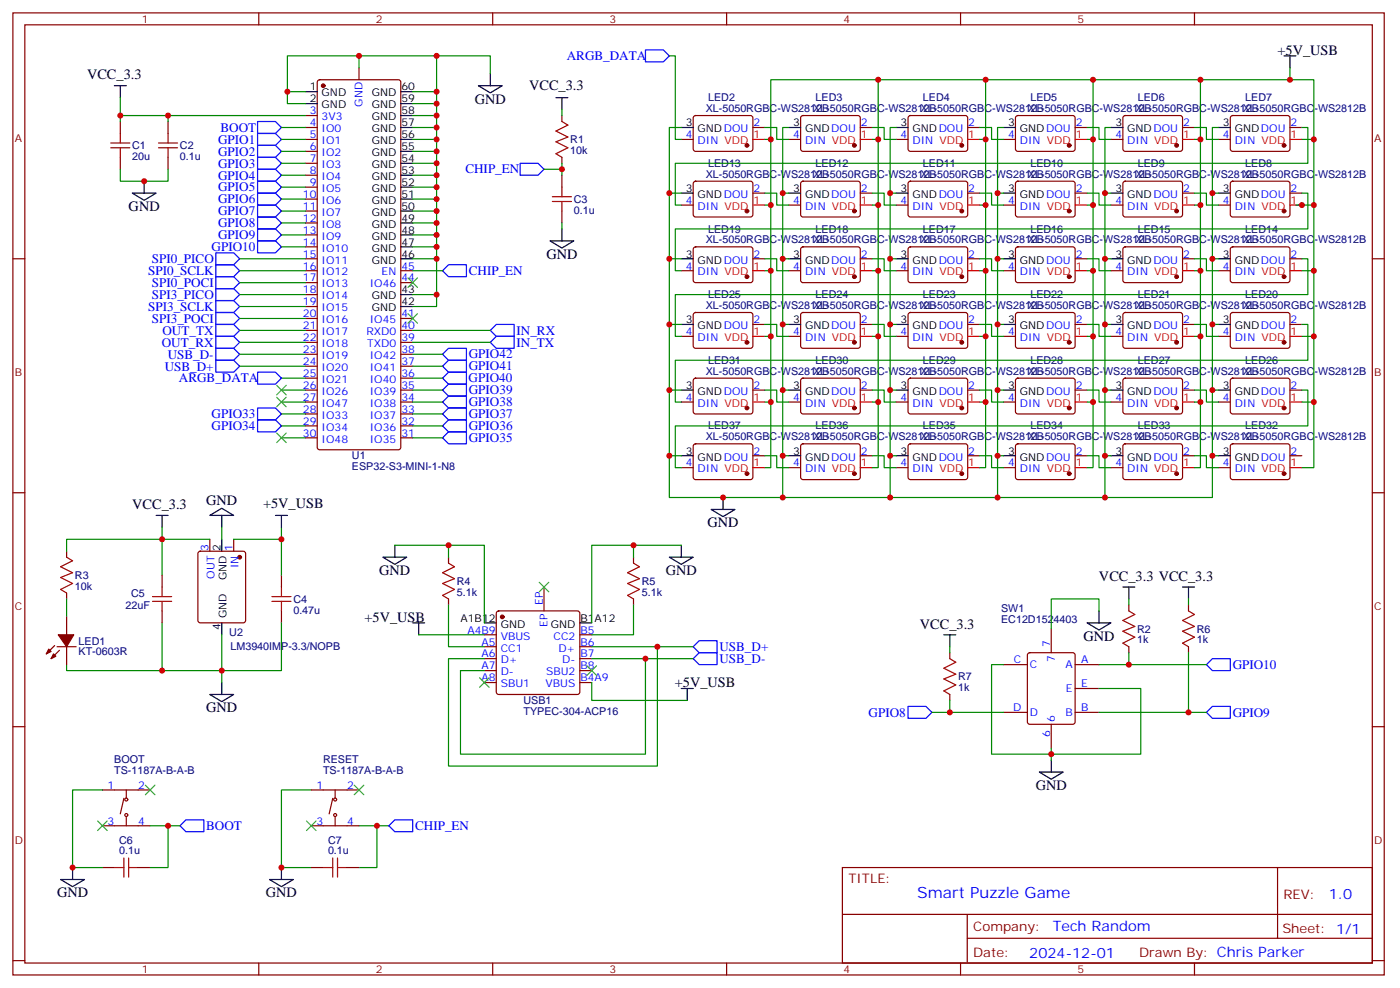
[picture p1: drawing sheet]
<svg xmlns="http://www.w3.org/2000/svg" width="414mm" height="292mm" viewBox="0 0 414 292" stroke-linecap="round" stroke-linejoin="round" font-family="sans-serif">
<g fill="none" stroke="#870000" stroke-width=".35">
<path d="M3.8 3.8h405.4v284.3h-405.4zM7.3 7.3h398.3v277.3h-398.3zM76.5 3.8v3.5M145.6 3.8v3.5M214.8 3.8v3.5M283.9 3.8v3.5M353.1 3.8v3.5M35.6 35.9v3.5M49.7 35.9v3.5M90.2 34.1h3.6M90.2 37.7h3.6M94 23.8l.5-.2h23.3l.6 .4 .1 108.2-.3 .5-.4 .2h-23.3l-.5-.2-.2-.5v-107.9z"/>
<path d="M106.1 20v3.6M166.1 34.1v1.8M205.1 34.4l.5-.3 16.5 .1 .4 .7v9.4l-.7 .4h-16.5l-.4-.7v-9.1zM222.5 37.7h3.6M236.9 34.4l.4-.3 16.6 .1 .4 .7-.1 9.4-.6 .4h-16.5l-.5-.7v-9.1zM254.3 37.7h3.5M268.6 34.4l.5-.3 16.5 .1 .4 .7v9.4l-.7 .4h-16.5l-.4-.7v-9.1zM286 37.7h3.6M300.4 34.4l.4-.3 16.6 .1 .4 .7-.1 9.4-.6 .4h-16.5l-.5-.7v-9.1zM317.8 37.7h3.5M332.1 34.4l.5-.3 16.5 .1 .4 .7v9.4l-.7 .4h-16.5l-.4-.7v-9.1zM349.5 37.7h3.6"/>
<path d="M363.9 34.4l.4-.3 16.6 .1 .4 .7-.1 9.4-.6 .4h-16.5l-.5-.7v-9.1zM381.3 37.7h3.5M35.6 46.5v3.5M49.7 46.5v3.5M90.2 41.2h3.6M90.2 44.7h3.6M90.2 48.3h3.6M90.2 51.8h3.6M90.2 55.3h3.6M90.2 58.8h3.6M166.1 46.5v1.8M166.1 51.8v3.5"/>
<path d="M201.4 41.2h3.5M205.1 53.8l.5-.2h16.5l.4 .7v9.4l-.7 .4h-16.5l-.4-.7v-9.1zM222.5 57.1h3.6M233.1 41.2h3.5M236.9 53.8l.4-.2h16.6l.4 .7-.1 9.4-.6 .4h-16.5l-.5-.7v-9.1zM254.3 57.1h3.5M264.9 41.2h3.5M268.6 53.8l.5-.2h16.5l.4 .7v9.4l-.7 .4h-16.5l-.4-.7v-9.1zM286 57.1h3.6M296.6 41.2h3.5M300.4 53.8l.4-.2h16.6l.4 .7-.1 9.4-.6 .4h-16.5l-.5-.7v-9.1zM317.8 57.1h3.5"/>
<path d="M328.4 41.2h3.5M332.1 53.8l.5-.2h16.5l.4 .7v9.4l-.7 .4h-16.5l-.4-.7v-9.1zM349.5 57.1h3.6M360.1 41.2h3.5M363.9 53.8l.4-.2h16.6l.4 .7-.1 9.4-.6 .4h-16.5l-.5-.7v-9.1zM381.3 57.1h3.5M3.8 76.5h3.5M90.2 76.5h3.6M90.2 62.4h3.6M90.2 65.9h3.6M90.2 69.4h3.6M90.2 73h3.6"/>
<path d="M166.1 62.4v3.5M201.4 60.6h3.5M205.1 73.2l.5-.2h16.5l.4 .7v9.4l-.7 .4h-16.5l-.4-.7v-9.1zM222.5 76.5h3.6M233.1 60.6h3.5M236.9 73.2l.4-.2h16.6l.4 .7-.1 9.4-.6 .4h-16.5l-.5-.7v-9.1zM254.3 76.5h3.5M264.9 60.6h3.5M268.6 73.2l.5-.2h16.5l.4 .7v9.4l-.7 .4h-16.5l-.4-.7v-9.1zM286 76.5h3.6M296.6 60.6h3.5M300.4 73.2l.4-.2h16.6l.4 .7-.1 9.4-.6 .4h-16.5l-.5-.7v-9.1z"/>
<path d="M317.8 76.5h3.5M328.4 60.6h3.5M332.1 73.2l.5-.2h16.5l.4 .7v9.4l-.7 .4h-16.5l-.4-.7v-9.1zM349.5 76.5h3.6M360.1 60.6h3.5M363.9 73.2l.4-.2h16.6l.4 .7-.1 9.4-.6 .4h-16.5l-.5-.7v-9.1zM381.3 76.5h3.5M405.6 76.5h3.6M90.2 80h3.6M90.2 83.5h3.6M90.2 87.1h3.6M90.2 90.6h3.6"/>
<path d="M90.2 94.1h3.6M90.2 97.6h3.6M118.5 80h3.5M118.5 83.5h3.5M118.5 94.1h3.5M118.5 97.6h3.5M201.4 80h3.5M201.4 99.4h3.5M205.1 92.6l.5-.2h16.5l.4 .7v9.4l-.7 .4h-16.5l-.4-.7v-9.1zM222.5 95.9h3.6M233.1 80h3.5M233.1 99.4h3.5"/>
<path d="M236.9 92.6l.4-.2h16.6l.4 .7-.1 9.4-.6 .4h-16.5l-.5-.7v-9.1zM254.3 95.9h3.5M264.9 80h3.5M264.9 99.4h3.5M268.6 92.6l.5-.2h16.5l.4 .7v9.4l-.7 .4h-16.5l-.4-.7v-9.1zM286 95.9h3.6M296.6 80h3.5M296.6 99.4h3.5M300.4 92.6l.4-.2h16.6l.4 .7-.1 9.4-.6 .4h-16.5l-.5-.7v-9.1zM317.8 95.9h3.5M328.4 80h3.5M328.4 99.4h3.5"/>
<path d="M332.1 92.6l.5-.2h16.5l.4 .7v9.4l-.7 .4h-16.5l-.4-.7v-9.1zM349.5 95.9h3.6M360.1 80h3.5M360.1 99.4h3.5M363.9 92.6l.4-.2h16.6l.4 .7-.1 9.4-.6 .4h-16.5l-.5-.7v-9.1zM381.3 95.9h3.5M90.2 101.2h3.6M90.2 104.7h3.6M90.2 108.2h3.6M90.2 111.8h3.6M90.2 115.3h3.6M90.2 118.8h3.6"/>
<path d="M118.5 101.2h3.5M118.5 104.7h3.5M118.5 108.2h3.5M118.5 111.8h3.5M118.5 115.3h3.5M118.5 118.8h3.5M201.4 118.8h3.5M205.1 112l.5-.2h16.5l.4 .7v9.4l-.7 .4h-16.5l-.4-.7v-9.1zM222.5 115.3h3.6M233.1 118.8h3.5M236.9 112l.4-.2h16.6l.4 .7-.1 9.4-.6 .4h-16.5l-.5-.7v-9.1zM254.3 115.3h3.5"/>
<path d="M264.9 118.8h3.5M268.6 112l.5-.2h16.5l.4 .7v9.4l-.7 .4h-16.5l-.4-.7v-9.1zM286 115.3h3.6M296.6 118.8h3.5M300.4 112l.4-.2h16.6l.4 .7-.1 9.4-.6 .4h-16.5l-.5-.7v-9.1zM317.8 115.3h3.5M328.4 118.8h3.5M332.1 112l.5-.2h16.5l.4 .7v9.4l-.7 .4h-16.5l-.4-.7v-9.1zM349.5 115.3h3.6M360.1 118.8h3.5M363.9 112l.4-.2h16.6l.4 .7-.1 9.4-.6 .4h-16.5l-.5-.7v-9.1zM381.3 115.3h3.5"/>
<path d="M90.2 122.3h3.6M90.2 125.9h3.6M90.2 129.4h3.6M118.5 122.3h3.5M118.5 125.9h3.5M118.5 129.4h3.5M201.4 138.2h3.5M205.1 131.4l.5-.2h16.5l.4 .7v9.4l-.7 .4h-16.5l-.4-.7v-9.1zM222.5 134.7h3.6M233.1 138.2h3.5M236.9 131.4l.4-.2h16.6l.4 .7-.1 9.4-.6 .4h-16.5l-.5-.7v-9.1zM254.3 134.7h3.5"/>
<path d="M264.9 138.2h3.5M268.6 131.4l.5-.2h16.5l.4 .7v9.4l-.7 .4h-16.5l-.4-.7v-9.1zM286 134.7h3.6M296.6 138.2h3.5M300.4 131.4l.4-.2h16.6l.4 .7-.1 9.4-.6 .4h-16.5l-.5-.7v-9.1zM317.8 134.7h3.5M328.4 138.2h3.5M332.1 131.4l.5-.2h16.5l.4 .7v9.4l-.7 .4h-16.5l-.4-.7v-9.1zM349.5 134.7h3.6M360.1 138.2h3.5M363.9 131.4l.4-.2h16.6l.4 .7-.1 9.4-.6 .4h-16.5l-.5-.7v-9.1zM381.3 134.7h3.5"/>
<path d="M3.8 145.6h3.5M62 159.4v3.5M69.1 159.4v3.5M405.6 145.6h3.6M19.7 162.9v1.8M19.7 175.3v1.7M47.9 170v3.5M58.7 163.1l.5-.2h12.7l.6 .4 .1 20.1-.5 .6-12.9 .1-.7-.5v-20zM83.2 170v3.5M132.6 164.7v1.7M132.6 177v1.8M160.8 173.5v7.1"/>
<path d="M187.3 164.7v1.7M187.3 177v1.8M333.7 178.8v1.8M351.3 178.8v1.8M16.2 190.8l-2.5 2.5M16.9 191.1h5.6M17.6 192.2l-2.5 2.5M19.7 182.3v5.3M19.7 191.1v5.3M47.9 180.6v3.5M83.2 180.6v3.5M143.2 187.6h3.5"/>
<path d="M143.2 191.1h3.5M143.2 194.7h3.5M143.2 198.2h3.5M146.9 180.8l.5-.2h23.3l.5 .2 .2 .5v23.2l-.3 .5-.4 .2h-23.3l-.5-.2-.2-.5v-23.2zM171.4 187.6h3.5M171.4 191.1h3.5M171.4 194.7h3.5M171.4 198.2h3.5M280.7 192.9v1.8M296.6 196.4h7.1M303.9 193.1l.5-.2h12.7l.6 .4 .1 20.1-.5 .6-12.9 .1-.7-.5v-20zM310.7 185.8v7.1"/>
<path d="M317.8 196.4h7M333.7 191.1v1.8M351.3 191.1v1.8M3.8 214.8h3.5M143.2 201.7h3.5M171.4 201.7h3.5M280.7 205.2v1.8M296.6 210.5h7.1M310.7 214.1v7M317.8 210.5h7M317.8 203.5h7M405.6 214.8h3.6"/>
<path d="M30.3 233.5h14.1M36.6 235.9l-1 4.6M37.3 233.5v2.4M92 233.5h14.1M98.4 235.9l-1.1 4.6M99.1 233.5v2.4M30.3 244.1h14.1M30.3 256.4h3.5M37.3 241.6v2.5M40.9 256.4h3.5M92 244.1h14.1M92 256.4h3.5"/>
<path d="M99.1 241.6v2.5M102.6 256.4h3.5M249 256.4h156.6v28.2h-156.6zM377.6 256.4v20.9M249 270.2h156.5M285.9 277.3h119.6M285.9 270.2v14.2M3.8 283.9h3.5M76.5 284.6v3.5M145.6 284.6v3.5M214.8 284.6v3.5M283.9 284.6v3.5"/>
<path d="M353.1 284.6v3.5M405.6 283.9h3.6"/>
<circle cx="37.3" cy="236.3" r=".44"/>
<circle cx="99.1" cy="236.3" r=".44"/>
<circle cx="37.3" cy="240.9" r=".44"/>
<circle cx="99.1" cy="240.9" r=".44"/>
</g>
<g fill="#870000" stroke="#870000" stroke-width=".35">
<path d="M15.8 193.3l.7 .7-1.4 .7z"/>
<path d="M14.4 191.8l.7 .7-1.4 .8z"/>
<path d="M17.2 187.6h4.6l-2.1 3.5z"/>
<circle cx="95.5" cy="25.3" r=".53"/>
<circle cx="70.8" cy="164.7" r=".53"/>
<circle cx="148.4" cy="182.3" r=".53"/>
<circle cx="220.8" cy="43" r=".53"/>
<circle cx="252.5" cy="43" r=".53"/>
<circle cx="284.3" cy="43" r=".53"/>
<circle cx="316" cy="43" r=".53"/>
<circle cx="347.8" cy="43" r=".53"/>
<circle cx="379.5" cy="43" r=".53"/>
<circle cx="379.5" cy="62.4" r=".53"/>
<circle cx="347.8" cy="62.4" r=".53"/>
<circle cx="316" cy="62.4" r=".53"/>
<circle cx="284.3" cy="62.4" r=".53"/>
<circle cx="252.5" cy="62.4" r=".53"/>
<circle cx="220.8" cy="62.4" r=".53"/>
<circle cx="379.5" cy="81.8" r=".53"/>
<circle cx="347.8" cy="81.8" r=".53"/>
<circle cx="316" cy="81.8" r=".53"/>
<circle cx="284.3" cy="81.8" r=".53"/>
<circle cx="252.5" cy="81.8" r=".53"/>
<circle cx="220.8" cy="81.8" r=".53"/>
<circle cx="379.5" cy="101.2" r=".53"/>
<circle cx="347.8" cy="101.2" r=".53"/>
<circle cx="316" cy="101.2" r=".53"/>
<circle cx="284.3" cy="101.2" r=".53"/>
<circle cx="252.5" cy="101.2" r=".53"/>
<circle cx="220.8" cy="101.2" r=".53"/>
<circle cx="379.5" cy="120.6" r=".53"/>
<circle cx="347.8" cy="120.6" r=".53"/>
<circle cx="316" cy="120.6" r=".53"/>
<circle cx="284.3" cy="120.6" r=".53"/>
<circle cx="252.5" cy="120.6" r=".53"/>
<circle cx="220.8" cy="120.6" r=".53"/>
<circle cx="379.5" cy="140" r=".53"/>
<circle cx="347.8" cy="140" r=".53"/>
<circle cx="316" cy="140" r=".53"/>
<circle cx="284.3" cy="140" r=".53"/>
<circle cx="252.5" cy="140" r=".53"/>
<circle cx="220.8" cy="140" r=".53"/>
</g>
<g fill="none" stroke="#000" stroke-width=".35">
<path d="M379.5 16.5h3.5M381.3 16.5v3.5M33.8 25.3h3.5M35.6 25.3v3.6M90.2 27.1h3.6M90.2 30.6h3.6M118.5 27.1h3.5M118.5 30.6h3.5M118.5 37.7h3.5M118.5 34.1h3.5M141.4 25.3h7l-3.5 2.1zM144.9 21.8v3.5"/>
<path d="M164.3 28.9h3.6M166.1 28.9v3.5M201.4 37.7h3.5M233.1 37.7h3.5M264.9 37.7h3.5M296.6 37.7h3.5M328.4 37.7h3.5M360.1 37.7h3.5M39.1 57.1h7l-3.5 2.1zM42.6 53.6v3.5M118.5 58.8h3.5M118.5 55.3h3.5"/>
<path d="M118.5 51.8h3.5M118.5 48.3h3.5M118.5 44.7h3.5M118.5 41.2h3.5M201.4 57.1h3.5M233.1 57.1h3.5M264.9 57.1h3.5M296.6 57.1h3.5M328.4 57.1h3.5M360.1 57.1h3.5M118.5 76.5h3.5M118.5 73h3.5"/>
<path d="M118.5 69.4h3.5M118.5 65.9h3.5M118.5 62.4h3.5M162.6 71.2h7l-3.5 2.1zM166.1 67.7v3.5M201.4 76.5h3.5M233.1 76.5h3.5M264.9 76.5h3.5M296.6 76.5h3.5M328.4 76.5h3.5M360.1 76.5h3.5M118.5 90.6h3.5"/>
<path d="M118.5 87.1h3.5M201.4 95.9h3.5M233.1 95.9h3.5M264.9 95.9h3.5M296.6 95.9h3.5M328.4 95.9h3.5M360.1 95.9h3.5M201.4 115.3h3.5M233.1 115.3h3.5M264.9 115.3h3.5M296.6 115.3h3.5M328.4 115.3h3.5"/>
<path d="M360.1 115.3h3.5M201.4 134.7h3.5M233.1 134.7h3.5M264.9 134.7h3.5M296.6 134.7h3.5M328.4 134.7h3.5M360.1 134.7h3.5M46.1 152.3h3.6M47.9 152.3v3.6M62 152.3l3.5-2.1 3.6 2.1zM65.5 152.3v3.6M65.5 159.4v3.5"/>
<path d="M81.4 152.3h3.5M83.2 152.3v3.6M210.2 150.6h7l-3.5 2.1zM213.7 147v3.6M113.2 164.7h7l-3.5 2.1zM116.7 161.1v3.6M197.8 164.7h7.1l-3.5 2.1zM201.4 161.1v3.6M331.9 173.5h3.5M333.7 173.5v3.5M349.5 173.5h3.6M351.3 173.5v3.5"/>
<path d="M65.5 184.1v3.5M122 184.1h3.5M123.8 184.1v3.5M143.2 184.1h3.5M171.4 184.1h3.5M279 187.6h3.5M280.7 187.6v3.5M321.3 184.1h7.1l-3.6 2.1zM324.8 180.6v3.5M62 205.2h7.1l-3.6 2.2zM65.5 201.7v3.5M201.4 203.5h3.5"/>
<path d="M203.1 203.5v3.5M307.2 228.2h7.1l-3.6 2.1zM310.7 224.6v3.6M17.9 259.9h7.1l-3.6 2.1zM21.4 256.4v3.5M79.7 259.9h7l-3.5 2.1zM83.2 256.4v3.5"/>
</g>
<g fill="none" stroke="#008700" stroke-width=".35">
<path d="M106.1 16.5v3.5M129 16.5h15.9v5.3M197.8 16.5h1.8v24.7h1.8M35.6 28.9v5.2h54.6M35.6 34.1v1.8M49.7 34.1v1.8M83.2 37.7h7M84.9 27.1h5.3M122 27.1h7v35.3M122 30.6h7M122 34.1h7M122 37.7h7"/>
<path d="M129 27.1v-10.6h-44.1v14.1h5.3M166.1 32.4v1.7M201.4 37.7h-3.6v109.3h160.6v-109.3h1.7M226.1 37.7h3.5v3.5h3.5M233.1 37.7h-1.7v109.3M257.8 37.7h3.5v3.5h3.6M259.6 23.6v17.6h-1.8M264.9 37.7h-1.8v109.3M289.6 37.7h3.5v3.5h3.5M291.3 23.6v17.6h-1.7M296.6 37.7h-1.7v109.3M321.3 37.7h3.5v3.5h3.6"/>
<path d="M323.1 23.6v17.6h-1.8M328.4 37.7h-1.8v109.3M353.1 37.7h3.5v3.5h3.5M354.8 23.6v17.6h-1.7M381.3 20v3.6h-153.5v17.6h-1.7M381.3 23.6h7v17.6h-3.5M384.8 37.7h1.8v10.6h-187v12.3h1.8M35.6 50v3.6h14.1v-3.6M83.2 41.2h7M83.2 48.3h7M83.2 51.8h7M83.2 44.7h7"/>
<path d="M83.2 55.3h7M83.2 58.8h7M122 41.2h7M122 48.3h7M122 51.8h7M122 44.7h7M122 55.3h7M122 58.8h7M160.8 50h5.3M166.1 48.3v3.5M197.8 57.1h3.6M226.1 57.1h3.5v3.5h3.5"/>
<path d="M227.8 41.2v19.4h-1.7M231.4 57.1h1.7M257.8 57.1h3.5v3.5h3.6M259.6 41.2v19.4M263.1 57.1h1.8M289.6 57.1h3.5v3.5h3.5M291.3 41.2v19.4h-1.7M294.9 57.1h1.7M321.3 57.1h3.5v3.5h3.6M323.1 41.2v19.4h-1.8M326.6 57.1h1.8M353.1 57.1h3.5v3.5h3.5"/>
<path d="M354.8 41.2v19.4h-1.7M358.4 57.1h1.7M384.8 57.1h1.8v10.6h-187v12.3h1.8M388.3 41.2v19.4h-5.3M70.8 76.5h19.4M83.2 62.4h7M83.2 65.9h7M83.2 69.4h7M83.2 73h7M122 73h7v3.5h-7M122 69.4h7v3.6M122 65.9h7v3.5"/>
<path d="M122 62.4h7v3.5M129 76.5v10.6h-7M166.1 65.9v1.8M197.8 76.5h3.6M226.1 76.5h3.5v3.5h3.5M227.8 60.6v19.4h-1.7M231.4 76.5h1.7M257.8 76.5h3.5v3.5h3.6M257.8 60.6h1.8v19.4h-1.8M263.1 76.5h1.8M289.6 76.5h3.5v3.5h3.5M291.3 60.6v19.4h-1.7"/>
<path d="M294.9 76.5h1.7M321.3 76.5h3.5v3.5h3.6M323.1 60.6v19.4h-1.8M326.6 76.5h1.8M353.1 76.5h3.5v3.5h3.5M354.8 60.6v19.4h-1.7M358.4 76.5h1.7M384.8 76.5h1.8v10.6h-187v12.3h1.8M388.3 60.6v19.4h-3.5M70.8 80h19.4M70.8 83.5h19.4M70.8 87.1h19.4"/>
<path d="M70.8 90.6h19.4M70.8 94.1h19.4M70.8 97.6h19.4M122 80h8.8M122 97.6h22.9M129 87.1v3.5h-7M197.8 95.9h3.6M226.1 95.9h3.5v3.5h3.5M226.1 99.4h1.7M227.8 80v58.2h-1.7M231.4 95.9h1.7M257.8 95.9h3.5v3.5h3.6"/>
<path d="M257.8 99.4h1.8M259.6 80v58.2h-1.8M263.1 95.9h1.8M289.6 95.9h3.5v3.5h3.5M289.6 99.4h1.7M291.3 80v58.2h-1.7M294.9 95.9h1.7M321.3 95.9h3.5v3.5h3.6M321.3 99.4h1.8M323.1 80v58.2h-1.8M326.6 95.9h1.8M353.1 95.9h3.5v3.5h3.5"/>
<path d="M354.8 80v19.4h-1.7M354.8 99.4v19.4h-1.7M358.4 95.9h1.7M384.8 95.9h1.8v10.6h-187v12.3h1.8M388.3 80v19.4h-3.5M388.3 99.4v19.4h-3.5M70.8 101.2h19.4M70.8 104.7h19.4M70.8 108.2h19.4M83.2 111.8h7M83.2 115.3h7M83.2 118.8h7"/>
<path d="M122 101.2h22.9M122 104.7h8.8M122 108.2h8.8M122 111.8h8.8M122 115.3h8.8M122 118.8h8.8M197.8 115.3h3.6M226.1 115.3h3.5v3.5h3.5M226.1 118.8h1.7M231.4 115.3h1.7M257.8 115.3h3.5v3.5h3.6M257.8 118.8h1.8"/>
<path d="M263.1 115.3h1.8M289.6 115.3h3.5v3.5h3.5M289.6 118.8h1.7M294.9 115.3h1.7M321.3 115.3h3.5v3.5h3.6M321.3 118.8h1.8M326.6 115.3h1.8M353.1 115.3h3.5v3.5h3.5M354.8 118.8v19.4h-1.7M358.4 115.3h1.7M384.8 115.3h1.8v10.6h-187v12.3h1.8M388.3 118.8v19.4h-3.5"/>
<path d="M83.2 122.3h7M83.2 125.9h7M83.2 129.4h7M122 122.3h8.8M122 125.9h8.8M122 129.4h8.8M197.8 134.7h3.6M226.1 134.7h3.5v3.5h3.5M231.4 134.7h1.7M257.8 134.7h3.5v3.5h3.6M263.1 134.7h1.8M289.6 134.7h3.5v3.5h3.5"/>
<path d="M294.9 134.7h1.7M321.3 134.7h3.5v3.5h3.6M326.6 134.7h1.8M353.1 134.7h3.5v3.5h3.5M358.4 134.7h1.7M47.9 155.9v14.1M62 159.4h-42.3v3.5M65.5 155.9v3.5M69.1 159.4h14.1M83.2 155.9v14.1M19.7 177v5.3M116.7 161.1h26.5v23"/>
<path d="M132.6 178.8v12.3h10.6M132.6 161.1v3.6M187.3 178.8v8.8h-12.4M187.3 161.1v3.6M201.4 161.1h-26.5v23M333.7 177v1.8M351.3 177v1.8M19.7 196.4v1.8h28.2M47.9 184.1v14.1h35.3v-14.1M65.5 187.6v14.1M123.8 187.6h19.4M174.9 194.7h15.9v28.2h-54.7v-24.7h7.1"/>
<path d="M174.9 191.1h19.4v35.3h-61.7v-31.7h10.6M190.8 194.7h14.1M194.3 191.1h10.6M280.7 191.1v1.8M296.6 196.4h-3.5v26.5h17.6v1.7M324.8 180.6v-3.6h-14.1v8.8M333.7 192.9v3.5h-8.9M333.7 196.4h22.9M351.3 192.9v17.6h-26.5M174.9 201.7v5.3h28.2M275.4 210.5h5.3M280.7 207v3.5h15.9"/>
<path d="M324.8 203.5h12.4v19.4h-26.5v-1.8M351.3 210.5h5.3M30.3 233.5h-8.9v22.9h8.9M92 233.5h-8.8v22.9h8.8M44.4 244.1h5.3v12.3h-5.3M49.7 244.1h3.5M106.1 244.1h5.3v12.3h-5.3M111.4 244.1h3.5"/>
</g>
<g fill="none" stroke="#00f" stroke-width=".35">
<path d="M190.8 14.7h5.3l1.7 1.8-1.7 1.8h-5.3zM76.1 39.4h5.3l1.8 1.8-1.8 1.8h-5.3zM76.1 35.9h5.3l1.8 1.8-1.8 1.7h-5.3zM76.1 43h5.3l1.8 1.7-1.8 1.8h-5.3zM76.1 46.5h5.3l1.8 1.8-1.8 1.7h-5.3zM76.1 50h5.3l1.8 1.8-1.8 1.8h-5.3zM76.1 53.6h5.3l1.8 1.7-1.8 1.8h-5.3zM76.1 57.1h5.3l1.8 1.7-1.8 1.8h-5.3zM153.7 48.3h5.3l1.8 1.7-1.8 1.8h-5.3zM63.8 74.7h5.3l1.7 1.8-1.7 1.7h-5.3zM63.8 78.2h5.3l1.7 1.8-1.7 1.8h-5.3zM76.1 60.6h5.3l1.8 1.8-1.8 1.7h-5.3z"/>
<path d="M76.1 64.1h5.3l1.8 1.8-1.8 1.8h-5.3zM76.1 67.7h5.3l1.8 1.7-1.8 1.8h-5.3zM76.1 71.2h5.3l1.8 1.8-1.8 1.7h-5.3zM132.6 78.2h5.3v3.6h-5.3l-1.8-1.8zM63.8 81.8h5.3l1.7 1.7-1.7 1.8h-5.3zM63.8 85.3h5.3l1.7 1.8-1.7 1.7h-5.3zM63.8 88.8h5.3l1.7 1.8-1.7 1.8h-5.3zM63.8 92.4h5.3l1.7 1.7-1.7 1.8h-5.3zM63.8 95.9h5.3l1.7 1.7-1.7 1.8h-5.3zM63.8 99.4h5.3l1.7 1.8-1.7 1.7h-5.3zM146.7 95.9h5.3v3.5h-5.3l-1.8-1.8zM63.8 102.9h5.3l1.7 1.8-1.7 1.8h-5.3z"/>
<path d="M63.8 106.5h5.3l1.7 1.7-1.7 1.8h-5.3zM76.1 110h5.3l1.8 1.8-1.8 1.7h-5.3zM130.8 104.7l1.8-1.8h5.3v3.6h-5.3zM130.8 108.2l1.8-1.7h5.3v3.5h-5.3zM130.8 115.3l1.8-1.8h5.3v3.6h-5.3zM130.8 118.8l1.8-1.7h5.3v3.5h-5.3zM132.6 110h5.3v3.5h-5.3l-1.8-1.7zM144.9 101.2l1.8-1.8h5.3v3.5h-5.3zM76.1 120.6h5.3l1.8 1.7-1.8 1.8h-5.3zM76.1 124.1h5.3l1.8 1.8-1.8 1.7h-5.3zM130.8 122.3l1.8-1.7h5.3v3.5h-5.3zM130.8 125.9l1.8-1.8h5.3v3.5h-5.3z"/>
<path d="M130.8 129.4l1.8-1.8h5.3v3.6h-5.3zM204.9 194.7l1.8-1.8h5.2v3.5h-5.2zM206.7 189.4h5.2v3.5h-5.2l-1.8-1.8zM356.6 196.4l1.8-1.7h5.2v3.5h-5.2zM268.4 208.8h5.3l1.7 1.7-1.7 1.8h-5.3zM356.6 210.5l1.8-1.7h5.2v3.5h-5.2zM53.2 244.1l1.8-1.8h5.3v3.5h-5.3zM114.9 244.1l1.8-1.8h5.3v3.5h-5.3z"/>
</g>
<g fill="none" stroke="#a10000" stroke-width=".35">
<path d="M35.6 39.4v2.9M49.7 39.4v2.9M166.1 35.9l1.8 1.1-3.6 1.7 3.6 1.8-3.6 1.4 3.6 1.8-3.6 1.7 1.8 1.1M32.7 43.7h5.7M32.7 42.3h5.7M35.6 43.7v2.8M46.8 43.7h5.7M46.8 42.3h5.7M49.7 43.7v2.8M163.3 59.5h5.6M163.3 58.1h5.6M166.1 55.3v2.8"/>
<path d="M166.1 59.5v2.9M19.7 164.7l1.7 1-3.5 1.8 3.5 1.8-3.5 1.4 3.5 1.7-3.5 1.8 1.8 1.1M45.1 177.7h5.6M45.1 176.3h5.6M47.9 173.5v2.8M47.9 177.7v2.9M80.4 177.7h5.6M80.4 176.3h5.6M83.2 173.5v2.8M83.2 177.7v2.9M132.6 166.4l1.7 1.1-3.5 1.8 3.5 1.7-3.5 1.4 3.5 1.8-3.5 1.8 1.8 1M187.3 166.4l1.7 1.1-3.5 1.8 3.5 1.7-3.5 1.4 3.5 1.8-3.5 1.8 1.8 1"/>
<path d="M280.7 194.7l1.8 1-3.5 1.8 3.5 1.7-3.5 1.5 3.5 1.7-3.5 1.8 1.7 1M333.7 180.6l1.7 1-3.5 1.8 3.5 1.7-3.5 1.4 3.5 1.8-3.5 1.8 1.8 1M351.3 180.6l1.8 1-3.6 1.8 3.6 1.7-3.6 1.4 3.6 1.8-3.6 1.8 1.8 1M33.8 256.4h2.8M36.6 253.6v5.6M38 256.4h2.9M38 253.6v5.6M95.5 256.4h2.9M98.4 253.6v5.6M99.8 256.4h2.8M99.8 253.6v5.6"/>
</g>
<g fill="none" stroke="#3c3" stroke-width=".35">
<path d="M120.6 92.7l2.8 2.8M120.6 82.1l2.8 2.8M123.4 92.7l-2.8 2.8M123.4 82.1l-2.8 2.8M81.8 113.9l2.8 2.8M81.8 117.4l2.8 2.8M84.6 113.9l-2.8 2.8M84.6 117.4l-2.8 2.8M81.8 128l2.8 2.8M84.6 128l-2.8 2.8M159.4 172.1l2.8 2.8M162.2 172.1l-2.8 2.8"/>
<path d="M173.5 196.8l2.8 2.8M176.3 196.8l-2.8 2.8M141.7 200.3l2.9 2.8M144.6 200.3l-2.9 2.8M43 232.1l2.8 2.8M45.8 232.1l-2.8 2.8M104.7 232.1l2.8 2.8M107.5 232.1l-2.8 2.8M28.9 242.6l2.8 2.9M31.7 242.6l-2.8 2.9M90.6 242.6l2.8 2.9M93.4 242.6l-2.8 2.9"/>
</g>
<g fill="none" stroke="#f00" stroke-width=".35">
<path d="M222.5 41.2h3.6M254.3 41.2h3.5M286 41.2h3.6M317.8 41.2h3.5M349.5 41.2h3.6M381.3 41.2h3.5M222.5 60.6h3.6M254.3 60.6h3.5M286 60.6h3.6M317.8 60.6h3.5M349.5 60.6h3.6M381.3 60.6h3.5"/>
<path d="M222.5 80h3.6M222.5 99.4h3.6M254.3 80h3.5M254.3 99.4h3.5M286 80h3.6M286 99.4h3.6M317.8 80h3.5M317.8 99.4h3.5M349.5 80h3.6M349.5 99.4h3.6M381.3 80h3.5M381.3 99.4h3.5"/>
<path d="M222.5 118.8h3.6M254.3 118.8h3.5M286 118.8h3.6M317.8 118.8h3.5M349.5 118.8h3.6M381.3 118.8h3.5M222.5 138.2h3.6M254.3 138.2h3.5M286 138.2h3.6M317.8 138.2h3.5M349.5 138.2h3.6M381.3 138.2h3.5"/>
</g>
<g fill="#c00">
<circle cx="129" cy="73" r=".88"/>
<circle cx="129" cy="69.4" r=".88"/>
<circle cx="129" cy="34.1" r=".88"/>
<circle cx="129" cy="37.7" r=".88"/>
<circle cx="129" cy="41.2" r=".88"/>
<circle cx="129" cy="48.3" r=".88"/>
<circle cx="129" cy="51.8" r=".88"/>
<circle cx="129" cy="44.7" r=".88"/>
<circle cx="129" cy="55.3" r=".88"/>
<circle cx="129" cy="58.8" r=".88"/>
<circle cx="129" cy="27.1" r=".88"/>
<circle cx="106.1" cy="16.5" r=".88"/>
<circle cx="84.9" cy="27.1" r=".88"/>
<circle cx="129" cy="16.5" r=".88"/>
<circle cx="129" cy="76.5" r=".88"/>
<circle cx="129" cy="87.1" r=".88"/>
<circle cx="42.6" cy="53.6" r=".88"/>
<circle cx="35.6" cy="34.1" r=".88"/>
<circle cx="49.7" cy="34.1" r=".88"/>
<circle cx="129" cy="30.6" r=".88"/>
<circle cx="129" cy="62.4" r=".88"/>
<circle cx="129" cy="65.9" r=".88"/>
<circle cx="166.1" cy="50" r=".88"/>
<circle cx="21.4" cy="256.4" r=".88"/>
<circle cx="49.7" cy="244.1" r=".88"/>
<circle cx="111.4" cy="244.1" r=".88"/>
<circle cx="83.2" cy="256.4" r=".88"/>
<circle cx="65.5" cy="198.2" r=".88"/>
<circle cx="47.9" cy="159.4" r=".88"/>
<circle cx="83.2" cy="159.4" r=".88"/>
<circle cx="47.9" cy="198.2" r=".88"/>
<circle cx="194.3" cy="191.1" r=".88"/>
<circle cx="190.8" cy="194.7" r=".88"/>
<circle cx="187.3" cy="161.1" r=".88"/>
<circle cx="132.6" cy="161.1" r=".88"/>
<circle cx="259.6" cy="23.6" r=".88"/>
<circle cx="291.3" cy="23.6" r=".88"/>
<circle cx="323.1" cy="23.6" r=".88"/>
<circle cx="354.8" cy="23.6" r=".88"/>
<circle cx="227.8" cy="41.2" r=".88"/>
<circle cx="227.8" cy="60.6" r=".88"/>
<circle cx="259.6" cy="41.2" r=".88"/>
<circle cx="259.6" cy="60.6" r=".88"/>
<circle cx="291.3" cy="41.2" r=".88"/>
<circle cx="291.3" cy="60.6" r=".88"/>
<circle cx="323.1" cy="41.2" r=".88"/>
<circle cx="323.1" cy="60.6" r=".88"/>
<circle cx="354.8" cy="41.2" r=".88"/>
<circle cx="354.8" cy="60.6" r=".88"/>
<circle cx="381.3" cy="23.6" r=".88"/>
<circle cx="388.3" cy="41.2" r=".88"/>
<circle cx="384.8" cy="60.6" r=".88"/>
<circle cx="388.3" cy="60.6" r=".88"/>
<circle cx="388.3" cy="80" r=".88"/>
<circle cx="388.3" cy="99.4" r=".88"/>
<circle cx="388.3" cy="118.8" r=".88"/>
<circle cx="354.8" cy="80" r=".88"/>
<circle cx="354.8" cy="99.4" r=".88"/>
<circle cx="354.8" cy="118.8" r=".88"/>
<circle cx="323.1" cy="80" r=".88"/>
<circle cx="323.1" cy="99.4" r=".88"/>
<circle cx="323.1" cy="118.8" r=".88"/>
<circle cx="291.3" cy="80" r=".88"/>
<circle cx="291.3" cy="99.4" r=".88"/>
<circle cx="291.3" cy="118.8" r=".88"/>
<circle cx="259.6" cy="80" r=".88"/>
<circle cx="259.6" cy="99.4" r=".88"/>
<circle cx="259.6" cy="118.8" r=".88"/>
<circle cx="227.8" cy="80" r=".88"/>
<circle cx="227.8" cy="99.4" r=".88"/>
<circle cx="227.8" cy="118.8" r=".88"/>
<circle cx="358.4" cy="57.1" r=".88"/>
<circle cx="358.4" cy="76.5" r=".88"/>
<circle cx="358.4" cy="95.9" r=".88"/>
<circle cx="358.4" cy="115.3" r=".88"/>
<circle cx="358.4" cy="134.7" r=".88"/>
<circle cx="213.7" cy="147" r=".88"/>
<circle cx="197.8" cy="134.7" r=".88"/>
<circle cx="197.8" cy="115.3" r=".88"/>
<circle cx="197.8" cy="57.1" r=".88"/>
<circle cx="197.8" cy="76.5" r=".88"/>
<circle cx="197.8" cy="95.9" r=".88"/>
<circle cx="231.4" cy="147" r=".88"/>
<circle cx="263.1" cy="147" r=".88"/>
<circle cx="294.9" cy="147" r=".88"/>
<circle cx="326.6" cy="147" r=".88"/>
<circle cx="231.4" cy="57.1" r=".88"/>
<circle cx="231.4" cy="76.5" r=".88"/>
<circle cx="231.4" cy="95.9" r=".88"/>
<circle cx="231.4" cy="115.3" r=".88"/>
<circle cx="231.4" cy="134.7" r=".88"/>
<circle cx="263.1" cy="57.1" r=".88"/>
<circle cx="263.1" cy="76.5" r=".88"/>
<circle cx="263.1" cy="95.9" r=".88"/>
<circle cx="263.1" cy="115.3" r=".88"/>
<circle cx="263.1" cy="134.7" r=".88"/>
<circle cx="294.9" cy="57.1" r=".88"/>
<circle cx="294.9" cy="76.5" r=".88"/>
<circle cx="294.9" cy="95.9" r=".88"/>
<circle cx="294.9" cy="115.3" r=".88"/>
<circle cx="294.9" cy="134.7" r=".88"/>
<circle cx="326.6" cy="57.1" r=".88"/>
<circle cx="326.6" cy="76.5" r=".88"/>
<circle cx="326.6" cy="95.9" r=".88"/>
<circle cx="326.6" cy="115.3" r=".88"/>
<circle cx="326.6" cy="134.7" r=".88"/>
<circle cx="310.7" cy="222.9" r=".88"/>
<circle cx="351.3" cy="210.5" r=".88"/>
<circle cx="333.7" cy="196.4" r=".88"/>
<circle cx="280.7" cy="210.5" r=".88"/>
</g>
<text font-size="4.6" fill="#00f" x="271.1" y="265.4">Smart Puzzle Game</text>
<g font-size="4.2">
<text x="377.6" y="16.1">+5V_USB</text>
<text x="25.7" y="23.3">VCC_3.3</text>
<text x="156.4" y="26.7">VCC_3.3</text>
<text x="140.3" y="30.6">GND</text>
<text x="38" y="62.4">GND</text>
<text x="161.5" y="76.5">GND</text>
<text x="61" y="149.2">GND</text>
<text x="39.1" y="150.6">VCC_3.3</text>
<text x="77.8" y="150.2">+5V_USB</text>
<text x="209.1" y="155.9">GND</text>
<text x="112.1" y="170">GND</text>
<text x="196.8" y="170">GND</text>
<text x="324.8" y="171.7">VCC_3.3 VCC_3.3</text>
<text x="107.7" y="183.7">+5V_USB</text>
<text x="271.9" y="185.8">VCC_3.3</text>
<text x="320.3" y="189.4">GND</text>
<text x="199.5" y="203.1">+5V_USB</text>
<text x="61" y="210.5">GND</text>
<text x="306.1" y="233.5">GND</text>
<text x="16.9" y="265.2">GND</text>
<text x="78.6" y="265.2">GND</text>
</g>
<g font-size="4.2" fill="#00f">
<text x="392.8" y="265.7">1.0</text>
<text x="311.2" y="275.2">Tech Random</text>
<text x="304.2" y="283">2024-12-01</text>
</g>
<g font-size="3.9" fill="#00f">
<text x="167.5" y="17.8">ARGB_DATA</text>
<text x="65.2" y="39">BOOT</text>
<text x="64.5" y="42.5">GPIO1</text>
<text x="64.5" y="46">GPIO2</text>
<text x="64.5" y="49.5">GPIO3</text>
<text x="64.5" y="53.1">GPIO4</text>
<text x="137.6" y="51.2">CHIP_EN</text>
<text x="64.5" y="56.6">GPIO5</text>
<text x="64.5" y="60.1">GPIO6</text>
<text x="64.5" y="63.6">GPIO7</text>
<text x="64.5" y="67.2">GPIO8</text>
<text x="64.5" y="70.7">GPIO9</text>
<text x="44.9" y="77.7">SPI0_PICO</text>
<text x="62.5" y="74.2">GPIO10</text>
<text x="43.8" y="81.2">SPI0_SCLK</text>
<text x="138.6" y="81.3">CHIP_EN</text>
<text x="44.9" y="84.7">SPI0_POCI</text>
<text x="44.9" y="88.3">SPI3_PICO</text>
<text x="43.8" y="91.8">SPI3_SCLK</text>
<text x="44.9" y="95.3">SPI3_POCI</text>
<text x="48" y="98.9">OUT_TX</text>
<text x="152.7" y="98.9">IN_RX</text>
<text x="47.8" y="102.4">OUT_RX</text>
<text x="49.6" y="106">USB_D-</text>
<text x="138.6" y="105.9">GPIO42</text>
<text x="152.7" y="102.5">IN_TX</text>
<text x="48.7" y="109.5">USB_D+</text>
<text x="52.9" y="113">ARGB_DATA</text>
<text x="138.5" y="113">GPIO40</text>
<text x="138.6" y="109.4">GPIO41</text>
<text x="138.6" y="116.5">GPIO39</text>
<text x="62.5" y="123.6">GPIO33</text>
<text x="138.6" y="120">GPIO38</text>
<text x="138.6" y="123.5">GPIO37</text>
<text x="62.5" y="127.1">GPIO34</text>
<text x="138.6" y="127.1">GPIO36</text>
<text x="138.6" y="130.6">GPIO35</text>
<text x="212.7" y="195.9">USB_D-</text>
<text x="212.7" y="192.4">USB_D+</text>
<text x="364.3" y="197.7">GPIO10</text>
<text x="256.7" y="211.8">GPIO8</text>
<text x="364.3" y="211.8">GPIO9</text>
<text x="61" y="245.3">BOOT</text>
<text x="122.7" y="245.3">CHIP_EN</text>
</g>
<g font-size="3.9" fill="#800">
<text x="250.8" y="261">TITLE:</text>
<text x="379.4" y="265.7">REV:</text>
<text x="287.7" y="275.2">Company:</text>
<text x="379" y="275.8">Sheet: 1/1</text>
<text x="287.7" y="282.9">Date:</text>
<text x="336.7" y="282.9">Drawn By: Chris Parker</text>
</g>
<g font-size="3.2" fill="#800">
<text x="41.9" y="6.8">1</text>
<text x="111.1" y="6.8">2</text>
<text x="180.2" y="6.8">3</text>
<text x="249.3" y="6.8">4</text>
<text x="318.5" y="6.8">5</text>
<text x="4.3" y="41.9">A</text>
<text x="406.2" y="41.9">A</text>
<text x="4.3" y="111.1">B</text>
<text x="406.2" y="111.1">B</text>
<text x="4.3" y="180.2">C</text>
<text x="406.2" y="180.2">C</text>
<text x="4.3" y="249.3">D</text>
<text x="406.2" y="249.3">D</text>
<text x="41.9" y="287.6">1</text>
<text x="111.1" y="287.6">2</text>
<text x="180.2" y="287.6">3</text>
<text x="249.3" y="287.6">4</text>
<text x="318.5" y="287.6">5</text>
</g>
<g font-size="3.2">
<text x="91.6" y="26.7">1</text>
<text x="95.1" y="28.5">GND</text>
<text x="109.9" y="28.5">GND</text>
<text x="118.6" y="26.7">60</text>
<text x="91.6" y="30.3">2</text>
<text x="95.1" y="32">GND</text>
<text x="109.9" y="35.6">GND</text>
<text x="109.9" y="32">GND</text>
<text x="118.6" y="33.8">58</text>
<text x="118.6" y="30.3">59</text>
<text x="109.9" y="39.1">GND</text>
<text x="118.6" y="40.9">56</text>
<text x="118.6" y="37.3">57</text>
<text x="202.7" y="37.3">3</text>
<text x="206.2" y="39.1">GNDDOU</text>
<text x="234.4" y="37.3">3</text>
<text x="237.9" y="39.1">GNDDOU</text>
<text x="266.2" y="37.3">3</text>
<text x="269.7" y="39.1">GNDDOU</text>
<text x="297.9" y="37.3">3</text>
<text x="301.4" y="39.1">GNDDOU</text>
<text x="329.7" y="37.3">3</text>
<text x="333.2" y="39.1">GNDDOU</text>
<text x="361.5" y="37.3">3</text>
<text x="364.9" y="39.1">GNDDOU</text>
<text x="109.9" y="46.1">GND</text>
<text x="109.9" y="42.6">GND</text>
<text x="118.6" y="47.9">54</text>
<text x="118.6" y="44.4">55</text>
<text x="109.9" y="53.2">GND</text>
<text x="109.9" y="49.7">GND</text>
<text x="118.6" y="51.4">53</text>
<text x="109.9" y="56.7">GND</text>
<text x="118.6" y="58.5">51</text>
<text x="118.6" y="55">52</text>
<text x="202.7" y="56.7">3</text>
<text x="206.2" y="58.5">GNDDOU</text>
<text x="234.4" y="56.7">3</text>
<text x="237.9" y="58.5">GNDDOU</text>
<text x="266.2" y="56.7">3</text>
<text x="269.7" y="58.5">GNDDOU</text>
<text x="297.9" y="56.7">3</text>
<text x="301.4" y="58.5">GNDDOU</text>
<text x="329.7" y="56.7">3</text>
<text x="333.2" y="58.5">GNDDOU</text>
<text x="361.5" y="56.7">3</text>
<text x="364.9" y="58.5">GNDDOU</text>
<text x="109.9" y="63.8">GND</text>
<text x="109.9" y="60.3">GND</text>
<text x="118.6" y="65.5">49</text>
<text x="118.6" y="62">50</text>
<text x="109.9" y="70.8">GND</text>
<text x="109.9" y="67.3">GND</text>
<text x="118.6" y="69.1">48</text>
<text x="109.9" y="77.9">GND</text>
<text x="109.9" y="74.4">GND</text>
<text x="118.6" y="76.1">46</text>
<text x="118.6" y="72.6">47</text>
<text x="202.7" y="76.1">3</text>
<text x="206.2" y="77.9">GNDDOU</text>
<text x="234.4" y="76.1">3</text>
<text x="237.9" y="77.9">GNDDOU</text>
<text x="266.2" y="76.1">3</text>
<text x="269.7" y="77.9">GNDDOU</text>
<text x="297.9" y="76.1">3</text>
<text x="301.4" y="77.9">GNDDOU</text>
<text x="329.7" y="76.1">3</text>
<text x="333.2" y="77.9">GNDDOU</text>
<text x="361.5" y="76.1">3</text>
<text x="364.9" y="77.9">GNDDOU</text>
<text x="109.9" y="88.5">GND</text>
<text x="118.6" y="86.7">43</text>
<text x="109.9" y="92">GND</text>
<text x="118.6" y="90.2">42</text>
<text x="202.7" y="95.5">3</text>
<text x="234.4" y="95.5">3</text>
<text x="266.2" y="95.5">3</text>
<text x="297.9" y="95.5">3</text>
<text x="329.7" y="95.5">3</text>
<text x="361.5" y="95.5">3</text>
<text x="206.2" y="97.3">GNDDOU</text>
<text x="237.9" y="97.3">GNDDOU</text>
<text x="269.7" y="97.3">GNDDOU</text>
<text x="301.4" y="97.3">GNDDOU</text>
<text x="333.2" y="97.3">GNDDOU</text>
<text x="364.9" y="97.3">GNDDOU</text>
<text x="202.7" y="114.9">3</text>
<text x="206.2" y="116.7">GNDDOU</text>
<text x="234.4" y="114.9">3</text>
<text x="237.9" y="116.7">GNDDOU</text>
<text x="266.2" y="114.9">3</text>
<text x="269.7" y="116.7">GNDDOU</text>
<text x="297.9" y="114.9">3</text>
<text x="301.4" y="116.7">GNDDOU</text>
<text x="329.7" y="114.9">3</text>
<text x="333.2" y="116.7">GNDDOU</text>
<text x="361.5" y="114.9">3</text>
<text x="364.9" y="116.7">GNDDOU</text>
<text x="202.7" y="134.3">3</text>
<text x="206.2" y="136.1">GNDDOU</text>
<text x="234.4" y="134.3">3</text>
<text x="237.9" y="136.1">GNDDOU</text>
<text x="266.2" y="134.3">3</text>
<text x="269.7" y="136.1">GNDDOU</text>
<text x="297.9" y="134.3">3</text>
<text x="301.4" y="136.1">GNDDOU</text>
<text x="329.7" y="134.3">3</text>
<text x="333.2" y="136.1">GNDDOU</text>
<text x="361.5" y="134.3">3</text>
<text x="364.9" y="136.1">GNDDOU</text>
<text x="65.2" y="162.7" transform="rotate(-90 65.2 162.7)">2</text>
<text x="67" y="171.5" transform="rotate(-90 67 171.5)">GND</text>
<text x="67" y="182.8" transform="rotate(-90 67 182.8)">GND</text>
<text x="136.1" y="183.7">A1B12</text>
<text x="148" y="185.5">GND</text>
<text x="162.8" y="185.5">GND</text>
<text x="171.6" y="183.7">B1A12</text>
<text x="65.2" y="186.3" transform="rotate(-90 65.2 186.3)">4</text>
</g>
<g font-size="3.2" fill="#000080">
<text x="209.3" y="29.9">LED2</text>
<text x="241.1" y="29.9">LED3</text>
<text x="272.8" y="29.9">LED4</text>
<text x="304.6" y="29.9">LED5</text>
<text x="336.3" y="29.9">LED6</text>
<text x="368.1" y="29.9">LED7</text>
<text x="208.6" y="33.1">XL-5050RGBC-WS2812B</text>
<text x="240.3" y="33.1">XL-5050RGBC-WS2812B</text>
<text x="272.1" y="33.1">XL-5050RGBC-WS2812B</text>
<text x="303.8" y="33.1">XL-5050RGBC-WS2812B</text>
<text x="335.6" y="33.1">XL-5050RGBC-WS2812B</text>
<text x="367.3" y="33.1">XL-5050RGBC-WS2812B</text>
<text x="39.1" y="47.3">20u</text>
<text x="39.1" y="44.1">C1</text>
<text x="53.2" y="47.3">0.1u</text>
<text x="53.2" y="44.1">C2</text>
<text x="168.6" y="45.5">10k</text>
<text x="168.6" y="42.3">R1</text>
<text x="208.6" y="52.5">XL-5050RGBC-WS2812B</text>
<text x="209.3" y="49.3">LED13</text>
<text x="240.3" y="52.5">XL-5050RGBC-WS2812B</text>
<text x="241.1" y="49.3">LED12</text>
<text x="272.1" y="52.5">XL-5050RGBC-WS2812B</text>
<text x="272.8" y="49.3">LED11</text>
<text x="303.8" y="52.5">XL-5050RGBC-WS2812B</text>
<text x="304.6" y="49.3">LED10</text>
<text x="335.6" y="52.5">XL-5050RGBC-WS2812B</text>
<text x="336.3" y="49.3">LED9</text>
<text x="367.3" y="52.5">XL-5050RGBC-WS2812B</text>
<text x="368.1" y="49.3">LED8</text>
<text x="169.6" y="60">C3</text>
<text x="169.6" y="63.1">0.1u</text>
<text x="208.6" y="71.9">XL-5050RGBC-WS2812B</text>
<text x="209.3" y="68.7">LED19</text>
<text x="240.3" y="71.9">XL-5050RGBC-WS2812B</text>
<text x="241.1" y="68.7">LED18</text>
<text x="272.1" y="71.9">XL-5050RGBC-WS2812B</text>
<text x="272.8" y="68.7">LED17</text>
<text x="303.8" y="71.9">XL-5050RGBC-WS2812B</text>
<text x="304.6" y="68.7">LED16</text>
<text x="335.6" y="71.9">XL-5050RGBC-WS2812B</text>
<text x="336.3" y="68.7">LED15</text>
<text x="367.3" y="71.9">XL-5050RGBC-WS2812B</text>
<text x="368.1" y="68.7">LED14</text>
<text x="209.3" y="88.1">LED25</text>
<text x="241.1" y="88.1">LED24</text>
<text x="272.8" y="88.1">LED23</text>
<text x="304.6" y="88.1">LED22</text>
<text x="336.3" y="88.1">LED21</text>
<text x="368.1" y="88.1">LED20</text>
<text x="208.6" y="91.3">XL-5050RGBC-WS2812B</text>
<text x="240.3" y="91.3">XL-5050RGBC-WS2812B</text>
<text x="272.1" y="91.3">XL-5050RGBC-WS2812B</text>
<text x="303.8" y="91.3">XL-5050RGBC-WS2812B</text>
<text x="335.6" y="91.3">XL-5050RGBC-WS2812B</text>
<text x="367.3" y="91.3">XL-5050RGBC-WS2812B</text>
<text x="209.3" y="107.5">LED31</text>
<text x="241.1" y="107.5">LED30</text>
<text x="272.8" y="107.5">LED29</text>
<text x="304.6" y="107.5">LED28</text>
<text x="336.3" y="107.5">LED27</text>
<text x="368.1" y="107.5">LED26</text>
<text x="208.6" y="110.7">XL-5050RGBC-WS2812B</text>
<text x="240.3" y="110.7">XL-5050RGBC-WS2812B</text>
<text x="272.1" y="110.7">XL-5050RGBC-WS2812B</text>
<text x="303.8" y="110.7">XL-5050RGBC-WS2812B</text>
<text x="335.6" y="110.7">XL-5050RGBC-WS2812B</text>
<text x="367.3" y="110.7">XL-5050RGBC-WS2812B</text>
<text x="208.6" y="130.1">XL-5050RGBC-WS2812B</text>
<text x="209.3" y="126.9">LED37</text>
<text x="240.3" y="130.1">XL-5050RGBC-WS2812B</text>
<text x="241.1" y="126.9">LED36</text>
<text x="272.1" y="130.1">XL-5050RGBC-WS2812B</text>
<text x="272.8" y="126.9">LED35</text>
<text x="303.8" y="130.1">XL-5050RGBC-WS2812B</text>
<text x="304.6" y="126.9">LED34</text>
<text x="335.6" y="130.1">XL-5050RGBC-WS2812B</text>
<text x="336.3" y="126.9">LED33</text>
<text x="367.3" y="130.1">XL-5050RGBC-WS2812B</text>
<text x="368.1" y="126.9">LED32</text>
<text x="104" y="135.7">U1</text>
<text x="104" y="138.9">ESP32-S3-MINI-1-N8</text>
<text x="22.2" y="171.1">R3</text>
<text x="135" y="172.9">R4</text>
<text x="189.7" y="172.9">R5</text>
<text x="22.2" y="174.3">10k</text>
<text x="37.1" y="179.9">22uF</text>
<text x="38.7" y="176.4">C5</text>
<text x="86.7" y="178.2">C4</text>
<text x="135" y="176.1">5.1k</text>
<text x="189.7" y="176.1">5.1k</text>
<text x="86.7" y="181.3">0.47u</text>
<text x="295.9" y="184.1">EC12D1524403</text>
<text x="295.9" y="180.9">SW1</text>
<text x="23.2" y="190.5">LED1</text>
<text x="67.8" y="188">U2</text>
<text x="336.1" y="190.2">1k</text>
<text x="336.1" y="187">R2</text>
<text x="353.8" y="190.2">1k</text>
<text x="353.8" y="187">R6</text>
<text x="23.2" y="193.7">KT-0603R</text>
<text x="68.1" y="192.2">LM3940IMP-3.3/NOPB</text>
<text x="283.2" y="201.1">R7</text>
<text x="154.7" y="208.2">USB1</text>
<text x="283.2" y="204.3">1k</text>
<text x="154.7" y="211.4">TYPEC-304-ACP16</text>
<text x="33.8" y="225.5">BOOT</text>
<text x="95.5" y="225.5">RESET</text>
<text x="33.8" y="228.7">TS-1187A-B-A-B</text>
<text x="95.5" y="228.7">TS-1187A-B-A-B</text>
<text x="35.2" y="249.3">C6</text>
<text x="97" y="249.3">C7</text>
<text x="35.2" y="252.5">0.1u</text>
<text x="97" y="252.5">0.1u</text>
</g>
<g font-size="3.2" fill="#00f">
<text x="91.6" y="33.8">3</text>
<text x="95.1" y="35.6">3V3</text>
<text x="107.2" y="31.6" transform="rotate(-90 107.2 31.6)">GND</text>
<text x="91.6" y="37.3">4</text>
<text x="91.6" y="40.9">5</text>
<text x="95.1" y="39.1">IO0</text>
<text x="202.7" y="40.9">4</text>
<text x="222.7" y="37.3">2</text>
<text x="234.4" y="40.9">4</text>
<text x="254.5" y="37.3">2</text>
<text x="266.2" y="40.9">4</text>
<text x="286.2" y="37.3">2</text>
<text x="297.9" y="40.9">4</text>
<text x="318" y="37.3">2</text>
<text x="329.7" y="40.9">4</text>
<text x="349.7" y="37.3">2</text>
<text x="361.5" y="40.9">4</text>
<text x="381.5" y="37.3">2</text>
<text x="91.6" y="44.4">6</text>
<text x="91.6" y="47.9">7</text>
<text x="95.1" y="42.6">IO1</text>
<text x="95.1" y="46.1">IO2</text>
<text x="206.2" y="42.6">DIN VDD</text>
<text x="237.9" y="42.6">DIN VDD</text>
<text x="269.7" y="42.6">DIN VDD</text>
<text x="301.4" y="42.6">DIN VDD</text>
<text x="333.2" y="42.6">DIN VDD</text>
<text x="364.9" y="42.6">DIN VDD</text>
<text x="91.6" y="51.4">8</text>
<text x="95.1" y="49.7">IO3</text>
<text x="95.1" y="53.2">IO4</text>
<text x="89.6" y="58.5">10</text>
<text x="91.6" y="55">9</text>
<text x="95.1" y="56.7">IO5</text>
<text x="222.7" y="56.7">2</text>
<text x="254.5" y="56.7">2</text>
<text x="286.2" y="56.7">2</text>
<text x="318" y="56.7">2</text>
<text x="349.7" y="56.7">2</text>
<text x="381.5" y="56.7">2</text>
<text x="89.6" y="62">11</text>
<text x="89.6" y="65.5">12</text>
<text x="95.1" y="60.3">IO6</text>
<text x="95.1" y="63.8">IO7</text>
<text x="202.7" y="60.3">4</text>
<text x="206.2" y="62">DIN VDD</text>
<text x="234.4" y="60.3">4</text>
<text x="237.9" y="62">DIN VDD</text>
<text x="266.2" y="60.3">4</text>
<text x="269.7" y="62">DIN VDD</text>
<text x="297.9" y="60.3">4</text>
<text x="301.4" y="62">DIN VDD</text>
<text x="329.7" y="60.3">4</text>
<text x="333.2" y="62">DIN VDD</text>
<text x="361.5" y="60.3">4</text>
<text x="364.9" y="62">DIN VDD</text>
<text x="89.6" y="69.1">13</text>
<text x="95.1" y="67.3">IO8</text>
<text x="95.1" y="70.8">IO9</text>
<text x="89.6" y="72.6">14</text>
<text x="89.6" y="76.1">15</text>
<text x="95.1" y="74.4">IO10</text>
<text x="95.1" y="77.9">IO11</text>
<text x="222.7" y="76.1">2</text>
<text x="254.5" y="76.1">2</text>
<text x="286.2" y="76.1">2</text>
<text x="318" y="76.1">2</text>
<text x="349.7" y="76.1">2</text>
<text x="381.5" y="76.1">2</text>
<text x="89.6" y="79.7">16</text>
<text x="89.6" y="83.2">17</text>
<text x="95.1" y="81.4">IO12</text>
<text x="112.8" y="81.4">EN</text>
<text x="118.6" y="83.2">44</text>
<text x="118.6" y="79.7">45</text>
<text x="202.7" y="79.7">4</text>
<text x="206.2" y="81.4">DIN VDD</text>
<text x="234.4" y="79.7">4</text>
<text x="237.9" y="81.4">DIN VDD</text>
<text x="266.2" y="79.7">4</text>
<text x="269.7" y="81.4">DIN VDD</text>
<text x="297.9" y="79.7">4</text>
<text x="301.4" y="81.4">DIN VDD</text>
<text x="329.7" y="79.7">4</text>
<text x="333.2" y="81.4">DIN VDD</text>
<text x="361.5" y="79.7">4</text>
<text x="364.9" y="81.4">DIN VDD</text>
<text x="89.6" y="86.7">18</text>
<text x="95.1" y="84.9">IO13</text>
<text x="95.1" y="88.5">IO14</text>
<text x="109.3" y="84.9">IO46</text>
<text x="89.6" y="90.2">19</text>
<text x="89.6" y="93.8">20</text>
<text x="95.1" y="92">IO15</text>
<text x="95.1" y="95.5">IO16</text>
<text x="109.3" y="95.5">IO45</text>
<text x="118.6" y="93.8">41</text>
<text x="222.7" y="95.5">2</text>
<text x="254.5" y="95.5">2</text>
<text x="286.2" y="95.5">2</text>
<text x="318" y="95.5">2</text>
<text x="349.7" y="95.5">2</text>
<text x="381.5" y="95.5">2</text>
<text x="89.6" y="97.3">21</text>
<text x="89.6" y="100.8">22</text>
<text x="95.1" y="99.1">IO17</text>
<text x="108.3" y="99.1">RXD0</text>
<text x="118.6" y="100.8">39</text>
<text x="118.6" y="97.3">40</text>
<text x="202.7" y="99.1">4</text>
<text x="206.2" y="100.8">DIN VDD</text>
<text x="234.4" y="99.1">4</text>
<text x="237.9" y="100.8">DIN VDD</text>
<text x="266.2" y="99.1">4</text>
<text x="269.7" y="100.8">DIN VDD</text>
<text x="297.9" y="99.1">4</text>
<text x="301.4" y="100.8">DIN VDD</text>
<text x="329.7" y="99.1">4</text>
<text x="333.2" y="100.8">DIN VDD</text>
<text x="361.5" y="99.1">4</text>
<text x="364.9" y="100.8">DIN VDD</text>
<text x="89.6" y="104.4">23</text>
<text x="89.6" y="107.9">24</text>
<text x="95.1" y="102.6">IO18</text>
<text x="95.1" y="106.1">IO19</text>
<text x="108.6" y="102.6">TXD0</text>
<text x="109.3" y="106.1">IO42</text>
<text x="118.6" y="107.9">37</text>
<text x="118.6" y="104.4">38</text>
<text x="89.6" y="111.4">25</text>
<text x="95.1" y="109.6">IO20</text>
<text x="95.1" y="113.2">IO21</text>
<text x="109.3" y="113.2">IO40</text>
<text x="109.3" y="109.6">IO41</text>
<text x="118.6" y="111.4">36</text>
<text x="89.6" y="114.9">26</text>
<text x="89.6" y="118.5">27</text>
<text x="95.1" y="116.7">IO26</text>
<text x="109.3" y="116.7">IO39</text>
<text x="118.6" y="118.5">34</text>
<text x="118.6" y="114.9">35</text>
<text x="202.7" y="118.5">4</text>
<text x="222.7" y="114.9">2</text>
<text x="234.4" y="118.5">4</text>
<text x="254.5" y="114.9">2</text>
<text x="266.2" y="118.5">4</text>
<text x="286.2" y="114.9">2</text>
<text x="297.9" y="118.5">4</text>
<text x="318" y="114.9">2</text>
<text x="329.7" y="118.5">4</text>
<text x="349.7" y="114.9">2</text>
<text x="361.5" y="118.5">4</text>
<text x="381.5" y="114.9">2</text>
<text x="89.6" y="122">28</text>
<text x="89.6" y="125.5">29</text>
<text x="95.1" y="120.2">IO47</text>
<text x="95.1" y="123.8">IO33</text>
<text x="109.3" y="123.8">IO37</text>
<text x="109.3" y="120.2">IO38</text>
<text x="118.6" y="125.5">32</text>
<text x="118.6" y="122">33</text>
<text x="206.2" y="120.2">DIN VDD</text>
<text x="237.9" y="120.2">DIN VDD</text>
<text x="269.7" y="120.2">DIN VDD</text>
<text x="301.4" y="120.2">DIN VDD</text>
<text x="333.2" y="120.2">DIN VDD</text>
<text x="364.9" y="120.2">DIN VDD</text>
<text x="89.6" y="129">30</text>
<text x="95.1" y="127.3">IO34</text>
<text x="95.1" y="130.8">IO48</text>
<text x="109.3" y="130.8">IO35</text>
<text x="109.3" y="127.3">IO36</text>
<text x="118.6" y="129">31</text>
<text x="202.7" y="137.9">4</text>
<text x="222.7" y="134.3">2</text>
<text x="234.4" y="137.9">4</text>
<text x="254.5" y="134.3">2</text>
<text x="266.2" y="137.9">4</text>
<text x="286.2" y="134.3">2</text>
<text x="297.9" y="137.9">4</text>
<text x="318" y="134.3">2</text>
<text x="329.7" y="137.9">4</text>
<text x="349.7" y="134.3">2</text>
<text x="361.5" y="137.9">4</text>
<text x="381.5" y="134.3">2</text>
<text x="206.2" y="139.6">DIN VDD</text>
<text x="237.9" y="139.6">DIN VDD</text>
<text x="269.7" y="139.6">DIN VDD</text>
<text x="301.4" y="139.6">DIN VDD</text>
<text x="333.2" y="139.6">DIN VDD</text>
<text x="364.9" y="139.6">DIN VDD</text>
<text x="61.7" y="162.7" transform="rotate(-90 61.7 162.7)">3</text>
<text x="68.7" y="162.7" transform="rotate(-90 68.7 162.7)">1</text>
<text x="70.5" y="167.9" transform="rotate(-90 70.5 167.9)">IN</text>
<text x="63.4" y="171" transform="rotate(-90 63.4 171)">OUT</text>
<text x="160.4" y="178.8" transform="rotate(-90 160.4 178.8)">EP</text>
<text x="161.9" y="185.2" transform="rotate(-90 161.9 185.2)">EP</text>
<text x="138.1" y="187.3">A4B9</text>
<text x="142.3" y="190.8">A5</text>
<text x="148" y="189">VBUS</text>
<text x="163.6" y="189">CC2</text>
<text x="171.6" y="190.8">B6</text>
<text x="171.6" y="187.3">B5</text>
<text x="310.4" y="191.1" transform="rotate(-90 310.4 191.1)">7</text>
<text x="142.3" y="194.3">A6</text>
<text x="142.3" y="197.8">A7</text>
<text x="148" y="192.5">CC1</text>
<text x="148" y="196.1">D+</text>
<text x="165" y="192.5">D+</text>
<text x="166.2" y="196.1">D-</text>
<text x="171.6" y="197.8">B8</text>
<text x="171.6" y="194.3">B7</text>
<text x="299.7" y="196.1">C</text>
<text x="304.4" y="197.5">C</text>
<text x="311.8" y="195.6" transform="rotate(-90 311.8 195.6)">7</text>
<text x="314.9" y="197.5">A</text>
<text x="319.5" y="196.1">A</text>
<text x="142.3" y="201.4">A8</text>
<text x="148" y="199.6">D-</text>
<text x="148" y="203.1">SBU1</text>
<text x="161.2" y="203.1">VBUS</text>
<text x="161.4" y="199.6">SBU2</text>
<text x="171.6" y="201.4">B4A9</text>
<text x="319.5" y="203.1">E</text>
<text x="315.1" y="204.5">E</text>
<text x="299.5" y="210.2">D</text>
<text x="304.4" y="211.6">D</text>
<text x="311.8" y="213.4" transform="rotate(-90 311.8 213.4)">6</text>
<text x="314.9" y="211.6">B</text>
<text x="319.5" y="210.2">B</text>
<text x="310.4" y="217.8" transform="rotate(-90 310.4 217.8)">6</text>
<text x="31.8" y="233.1">1</text>
<text x="40.9" y="233.1">2</text>
<text x="93.5" y="233.1">1</text>
<text x="102.6" y="233.1">2</text>
<text x="31.8" y="243.7">3</text>
<text x="40.9" y="243.7">4</text>
<text x="93.5" y="243.7">3</text>
<text x="102.6" y="243.7">4</text>
</g>
<g font-size="3.2" fill="#f00">
<text x="222.7" y="40.9">1</text>
<text x="254.5" y="40.9">1</text>
<text x="286.2" y="40.9">1</text>
<text x="318" y="40.9">1</text>
<text x="349.7" y="40.9">1</text>
<text x="381.5" y="40.9">1</text>
<text x="222.7" y="60.3">1</text>
<text x="254.5" y="60.3">1</text>
<text x="286.2" y="60.3">1</text>
<text x="318" y="60.3">1</text>
<text x="349.7" y="60.3">1</text>
<text x="381.5" y="60.3">1</text>
<text x="222.7" y="79.7">1</text>
<text x="254.5" y="79.7">1</text>
<text x="286.2" y="79.7">1</text>
<text x="318" y="79.7">1</text>
<text x="349.7" y="79.7">1</text>
<text x="381.5" y="79.7">1</text>
<text x="222.7" y="99.1">1</text>
<text x="254.5" y="99.1">1</text>
<text x="286.2" y="99.1">1</text>
<text x="318" y="99.1">1</text>
<text x="349.7" y="99.1">1</text>
<text x="381.5" y="99.1">1</text>
<text x="222.7" y="118.5">1</text>
<text x="254.5" y="118.5">1</text>
<text x="286.2" y="118.5">1</text>
<text x="318" y="118.5">1</text>
<text x="349.7" y="118.5">1</text>
<text x="381.5" y="118.5">1</text>
<text x="222.7" y="137.9">1</text>
<text x="254.5" y="137.9">1</text>
<text x="286.2" y="137.9">1</text>
<text x="318" y="137.9">1</text>
<text x="349.7" y="137.9">1</text>
<text x="381.5" y="137.9">1</text>
</g>
</svg>
